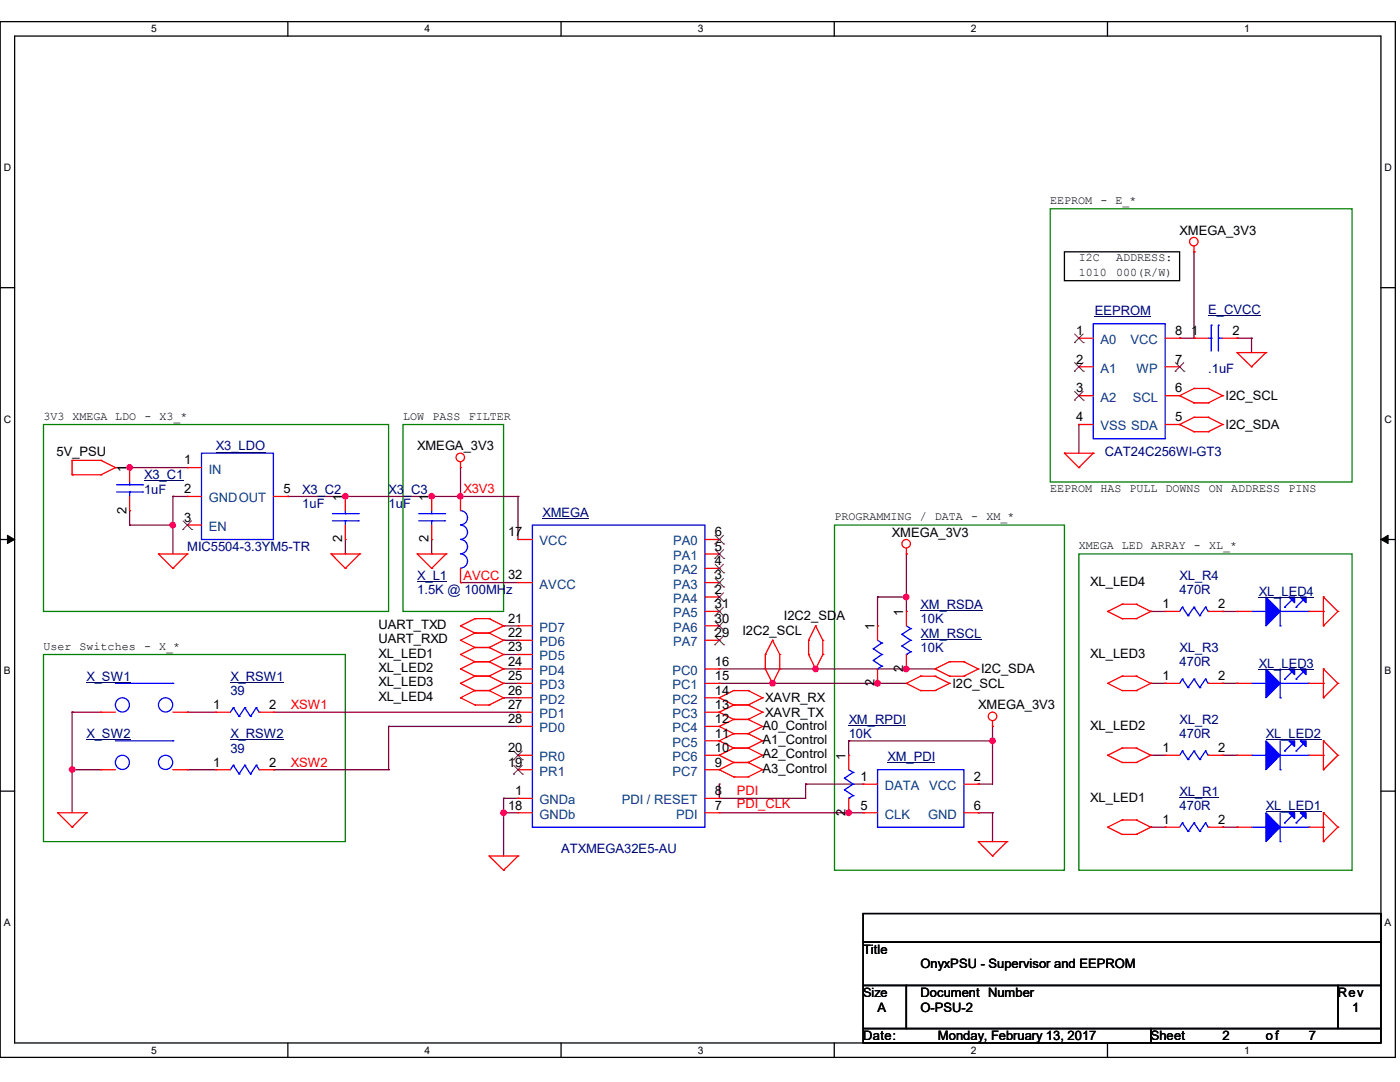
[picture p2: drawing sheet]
<svg xmlns="http://www.w3.org/2000/svg" width="279mm" height="216mm" viewBox="0 0 279 216" stroke-linecap="round" stroke-linejoin="round" font-family="sans-serif">
<path d="M0 4.3h278.5v206.7h-278.5zM2.9 7.2h272.7v200.9h-272.7z" fill="none" stroke="#000" stroke-width=".25"/>
<g fill="#fff">
<path d="M30.2 4.6h1.1v2.3h-1.1z"/>
<path d="M30.2 208.4h1.1v2.3h-1.1z"/>
</g>
<path d="M57.4 4.3v2.9M57.4 208.1v2.9" fill="none" stroke="#000" stroke-width=".25"/>
<g fill="#fff">
<path d="M84.7 4.6h1.1v2.3h-1.1z"/>
<path d="M84.7 208.4h1.1v2.3h-1.1z"/>
</g>
<path d="M112 4.3v2.9M112 208.1v2.9" fill="none" stroke="#000" stroke-width=".25"/>
<g fill="#fff">
<path d="M139.2 4.6h1.1v2.3h-1.1z"/>
<path d="M139.2 208.4h1.1v2.3h-1.1z"/>
</g>
<path d="M166.5 4.3v2.9M166.5 208.1v2.9" fill="none" stroke="#000" stroke-width=".25"/>
<g fill="#fff">
<path d="M193.8 4.6h1.1v2.3h-1.1z"/>
<path d="M193.8 208.4h1.1v2.3h-1.1z"/>
</g>
<path d="M221 4.3v2.9M221 208.1v2.9" fill="none" stroke="#000" stroke-width=".25"/>
<g fill="#fff">
<path d="M248.3 4.6h1.1v2.3h-1.1z"/>
<path d="M248.3 208.4h1.1v2.3h-1.1z"/>
<path d="M.8 32.3h1.4v2.2h-1.4z"/>
<path d="M276.3 32.3h1.4v2.2h-1.4z"/>
<path d="M.8 82.5h1.4v2.3h-1.4z"/>
<path d="M276.3 82.5h1.4v2.3h-1.4z"/>
</g>
<path d="M0 57.4h2.9M275.6 57.4h2.9" fill="none" stroke="#000" stroke-width=".25"/>
<g fill="#fff">
<path d="M.8 132.8h1.3v2.2h-1.3z"/>
<path d="M276.3 132.8h1.3v2.2h-1.3z"/>
</g>
<path d="M0 107.7h2.9M275.6 107.7h2.9" fill="none" stroke="#000" stroke-width=".25"/>
<path d="M1.5 106.8l1.4 .9-1.4 .8zM275.6 107.7l1.4-.9v1.7z" fill="#000" stroke="#000" stroke-width=".2"/>
<g fill="#fff">
<path d="M.8 183h1.3v2.2h-1.3z"/>
<path d="M276.3 183h1.3v2.2h-1.3z"/>
</g>
<path d="M212.4 50.2h23v5.8h-23zM0 157.9h2.9M275.6 157.9h2.9M172.3 182.3h103.3v5.7h-103.3zM172.3 188h103.3v8.6h-103.3zM172.3 196.6h8.6v8.6h-8.6zM180.9 196.6h86.1v8.6h-86.1zM267 196.6h8.6v8.6h-8.6zM172.3 205.2h57.4v2.9h-57.4zM229.7 205.2h45.9v2.9h-45.9z" fill="none" stroke="#000" stroke-width=".25"/>
<path d="M209.6 41.7h60.2v54.5h-60.2zM8.7 84.7h68.9v37.3h-68.9zM80.4 84.7h20.1v37.3h-20.1zM166.5 104.8h45.9v68.9h-45.9zM215.3 110.5h54.5v63.2h-54.5zM8.7 130.6h60.2v37.3h-60.2z" fill="none" stroke="#008000" stroke-width=".25"/>
<g fill="none" stroke="#800040" stroke-width=".25">
<path d="M238.3 50.2h.1M238.3 50.2v17.3h-2.9M235.4 67.5h.1M246.9 67.5h.1M246.9 67.5h2.9M249.8 67.5h.1M249.8 67.5v2.9M23 93.3h.1M23 93.3h14.4M34.5 99.1h.1M34.5 99.1h2.9M34.5 99.1v11.4"/>
<path d="M37.4 93.3h.1M57.4 99.1h.1M57.4 99.1h46M86.1 99.1h.1M91.9 99.1h.1M91.9 93.3v5.8M103.4 99.1h.1M103.4 99.1v8.6M215.3 84.7h.1M215.3 84.7v5.7M25.9 101.9h.1M25.9 104.8h.1"/>
<path d="M25.9 101.9v2.9M25.9 104.8h8.6M34.5 104.8h.1M68.9 110.5h.1M68.9 107.7v2.8M86.1 110.5h.1M86.1 107.7v2.8M91.9 116.2h.1M91.9 116.2h11.5M175.1 119.1h.1M175.1 119.1v5.8M175.1 119.1h5.8"/>
<path d="M180.9 119.1h.1M180.9 110.5h.1M180.9 110.5v11.5M100.5 133.5h.1M100.5 130.6h.1M100.5 124.9h.1M100.5 127.8h.1M100.5 139.2h.1M100.5 136.4h.1M100.5 133.5h2.9M100.5 130.6h2.9M100.5 136.4h2.9"/>
<path d="M100.5 124.9h2.9M100.5 127.8h2.9M100.5 139.2h2.9M143.6 133.5h43M143.6 136.4h37.3M154.2 136.4h.1M162.8 133.5h.1M175.1 136.4h.1M180.9 133.5h.1M229.7 136.4h.1M229.7 122h.1M229.7 136.4h2.8"/>
<path d="M229.7 122h2.8M244 136.4h.1M244 122h.1M244 136.4h2.9M244 122h2.9M14.4 142.1h.1M14.4 153.6h.1M14.4 142.1h5.8M14.4 142.1v20.1M14.4 153.6h5.8M37.4 142.1h.1M37.4 153.6h.1"/>
<path d="M37.4 142.1h5.7M37.4 153.6h5.7M54.6 153.6h.1M54.6 142.1h48.8M54.6 153.6h23M77.6 153.6h.1M77.6 144.9h.1M77.6 144.9v8.7M77.6 144.9h25.8M100.5 159.3h.1M100.5 159.3h2.9M100.5 159.3v11.5"/>
<path d="M103.4 142.1h.1M143.6 156.5h.1M143.6 159.3h.1M143.6 156.5v2.8M160.8 156.5h.1M160.8 156.5h11.5M160.8 156.5v2.8h-17.2M169.4 147.8h.1M169.4 147.8h28.7M169.4 147.8v2.9M195.2 156.5h.1M198.1 144.9h.1"/>
<path d="M198.1 147.8h.1M198.1 144.9v11.6h-2.9M229.7 150.7h.1M229.7 150.7h2.8M244 150.7h.1M244 150.7h2.9M100.5 162.2h.1M100.5 162.2h2.9M143.6 162.2h28.7M169.4 162.2h.1M195.2 162.2h.1M195.2 162.2h2.9"/>
<path d="M198.1 162.2h.1M198.1 162.2v5.7M229.7 165.1h.1M229.7 165.1h2.8M244 165.1h.1M244 165.1h2.9"/>
</g>
<g fill="#f0f" stroke="#f0f" stroke-width=".25">
<circle cx="198.1" cy="147.8" r=".55"/>
<circle cx="100.5" cy="162.2" r=".55"/>
<circle cx="154.2" cy="136.3" r=".55"/>
<circle cx="14.4" cy="153.5" r=".55"/>
<circle cx="180.8" cy="119.1" r=".55"/>
<circle cx="34.5" cy="104.8" r=".55"/>
<circle cx="68.9" cy="99" r=".55"/>
<circle cx="86.1" cy="99" r=".55"/>
<circle cx="25.9" cy="93.3" r=".55"/>
<circle cx="175.1" cy="136.3" r=".57"/>
<circle cx="169.4" cy="162.2" r=".55"/>
<circle cx="91.9" cy="99" r=".55"/>
<circle cx="162.8" cy="133.5" r=".55"/>
<circle cx="180.8" cy="133.5" r=".55"/>
</g>
<g fill="none" stroke="#f00" stroke-width=".25">
<path d="M238.3 50.2h.1M238.3 49.1v1.1M215.3 67.5h.1M215.3 73.2h.1M215.3 79h.1M215.3 67.5h2.9M215.3 73.2h2.9M215.3 79h2.9M232.5 67.5h2.9M232.5 73.2h2.9M232.5 79h2.9M235.4 79h.1"/>
<path d="M235.4 73.2h.1M235.4 67.5h.1M235.4 79l2.9 1.4M238.3 77.5h.1M238.3 67.5h.1M238.3 77.5l-2.9 1.5M238.3 77.5h2.8M238.3 67.5h2.8M241.1 77.5h.1M241.1 77.5l2.9 1.5M244 79h.1M244 79l-2.9 1.4"/>
<path d="M244 67.5h2.9M246.9 70.4h.1M246.9 67.5h.1M246.9 70.4h5.7M246.9 70.4l2.9 2.8M249.8 73.2h.1M252.6 70.4h.1M252.6 70.4l-2.8 2.8M14.4 94.7h.1M14.4 91.9h.1M14.4 91.9h5.8M14.4 94.7h5.8"/>
<path d="M14.4 91.9v2.8M20.2 91.9h.1M20.2 94.7h.1M20.2 91.9l2.8 1.4M23 93.3h.1M23 93.3l-2.8 1.4M25.9 93.3h.1M25.9 93.3v2.9M25.9 99.1v2.8M37.4 93.3h.1M37.4 99.1h.1M37.4 93.3h2.8"/>
<path d="M37.4 99.1h2.8M54.6 99.1h2.8M57.4 99.1h.1M68.9 99.1h.1M68.9 99.1v2.8M86.1 99.1h.1M86.1 99.1v2.8M91.9 93.3h.1M91.9 99.1h.1M91.9 92.2v1.1M91.9 99.1v2.8M212.4 90.4h.1"/>
<path d="M212.4 90.4h5.8M212.4 90.4l2.9 2.9M215.3 93.3h.1M215.3 84.7h.1M215.3 84.7h2.9M218.2 90.4h.1M218.2 90.4l-2.9 2.9M232.5 84.7h2.9M235.4 84.7h.1M235.4 84.7l2.9 1.4M238.3 80.4h.1M238.3 83.3h.1"/>
<path d="M238.3 86.1h.1M238.3 80.4h2.8M238.3 83.3l-2.9 1.4M238.3 83.3h2.8M238.3 86.1h2.8M241.1 80.4h.1M241.1 83.3h.1M241.1 86.1h.1M241.1 83.3l2.9 1.4M244 84.7h.1M244 84.7l-2.9 1.4M25.9 101.9h.1"/>
<path d="M31.6 110.5h.1M31.6 110.5h5.8M31.6 110.5l2.9 2.9M34.5 113.4h.1M37.4 110.5h.1M37.4 104.8h.1M37.4 110.5l-2.9 2.9M37.4 104.8h2.8M66.1 110.5h.1M66.1 110.5h5.7M66.1 110.5l2.8 2.9M68.9 113.4h.1"/>
<path d="M68.9 107.7h.1M68.9 104.8v2.9M71.8 110.5h.1M71.8 110.5l-2.9 2.9M83.3 110.5h.1M83.3 110.5h5.7M83.3 110.5l2.8 2.9M86.1 113.4h.1M86.1 107.7h.1M86.1 104.8v2.9M89 110.5h.1M89 110.5l-2.9 2.9"/>
<path d="M91.9 116.2h.1M91.9 113.4v2.8M103.4 107.7h.1M103.4 116.2h.1M103.4 116.2h2.9M103.4 107.7h2.9M140.7 110.5h2.9M140.7 119.1h2.9M140.7 116.2h2.9M140.7 113.4h2.9M140.7 107.7h2.9M143.6 119.1h.1"/>
<path d="M143.6 116.2h.1M143.6 113.4h.1M143.6 110.5h.1M143.6 107.7h.1M180.9 110.5h.1M180.9 109.4v1.1M264.1 119.1h.1M264.1 119.1v5.8M264.1 119.1l2.9 2.9M91.9 130.6h.1M91.9 133.5h.1M91.9 124.9h.1"/>
<path d="M91.9 127.8h.1M91.9 139.2h.1M91.9 136.4h.1M91.9 130.6l2.9 1.4M91.9 133.5l2.9 1.4M91.9 124.9l2.9 1.4M91.9 127.8l2.9 1.4M91.9 139.2l2.9 1.5M91.9 136.4l2.9 1.4M94.8 132h.1M94.8 129.2h.1M94.8 134.9h.1"/>
<path d="M94.8 126.3h.1M94.8 123.4h.1M94.8 137.8h.1M94.8 132h2.8M94.8 129.2l-2.9 1.4M94.8 129.2h2.8M94.8 134.9h2.8M94.8 132l-2.9 1.5M94.8 137.8h2.8M94.8 126.3h2.8M94.8 123.4l-2.9 1.5M94.8 123.4h2.8"/>
<path d="M94.8 126.3l-2.9 1.5M94.8 137.8l-2.9 1.4M94.8 134.9l-2.9 1.5M97.6 132h.1M97.6 129.2h.1M97.6 134.9h.1M97.6 126.3h.1M97.6 123.4h.1M97.6 137.8h.1M97.6 129.2l2.9 1.4M97.6 132l2.9 1.5M97.6 123.4l2.9 1.5"/>
<path d="M97.6 126.3l2.9 1.5M97.6 137.8l2.9 1.4M97.6 134.9l2.9 1.5M100.5 130.6h.1M100.5 133.5h.1M100.5 124.9h.1M100.5 127.8h.1M100.5 139.2h.1M100.5 136.4h.1M100.5 130.6l-2.9 1.4M100.5 133.5l-2.9 1.4M100.5 124.9l-2.9 1.4"/>
<path d="M100.5 127.8l-2.9 1.4M100.5 139.2l-2.9 1.5M100.5 136.4l-2.9 1.4M103.4 124.9h.1M103.4 127.8h.1M103.4 130.6h.1M103.4 133.5h.1M103.4 136.4h.1M103.4 139.2h.1M103.4 136.4h2.9M103.4 139.2h2.9M103.4 133.5h2.9"/>
<path d="M103.4 124.9h2.9M103.4 127.8h2.9M103.4 130.6h2.9M140.7 136.4h2.9M140.7 139.2h2.9M140.7 133.5h2.9M140.7 124.9h2.9M140.7 127.8h2.9M140.7 122h2.9M143.6 139.2h.1M143.6 136.4h.1M143.6 133.5h.1"/>
<path d="M143.6 127.8h.1M143.6 124.9h.1M143.6 122h.1M143.6 139.2l2.8 1.5M146.4 137.8h.1M146.4 137.8h2.9M146.4 137.8l-2.8 1.4M149.3 137.8h.1M149.3 137.8l2.9 1.4M152.2 139.2h.1M152.2 139.2l-2.9 1.5M152.7 133.5h.1"/>
<path d="M152.7 130.6h.1M152.7 133.5l1.5 2.9M152.7 130.6v2.9M154.2 127.8h.1M154.2 136.4h.1M154.2 127.8l-1.5 2.8M154.2 127.8l1.4 2.8M155.6 130.6h.1M155.6 133.5h.1M155.6 130.6v2.9M155.6 133.5l-1.4 2.9M161.4 130.6h.1"/>
<path d="M161.4 127.8h.1M161.4 130.6l1.4 2.9M161.4 127.8v2.8M162.8 124.9h.1M162.8 133.5h.1M162.8 124.9l-1.4 2.9M162.8 124.9l1.4 2.9M164.2 127.8h.1M164.2 130.6h.1M164.2 127.8v2.8M164.2 130.6l-1.4 2.9M175.1 124.9h.1"/>
<path d="M175.1 136.4h.1M175.1 124.9v2.9M175.1 133.5v2.9M180.9 136.4h.1M180.9 122h.1M180.9 133.5h.1M180.9 136.4l2.8 1.4M180.9 122v2.9M180.9 130.6v2.9M183.7 134.9h.1M183.7 137.8h.1M183.7 134.9h2.9"/>
<path d="M183.7 134.9l-2.8 1.5M183.7 137.8h2.9M186.6 133.5h.1M186.6 134.9h.1M186.6 137.8h.1M186.6 133.5l2.9 1.4M186.6 134.9l2.9 1.5M189.5 132h.1M189.5 134.9h.1M189.5 136.4h.1M189.5 132h2.9M189.5 134.9h2.9"/>
<path d="M189.5 132l-2.9 1.5M189.5 136.4l-2.9 1.4M192.4 132h.1M192.4 134.9h.1M192.4 132l2.8 1.5M195.2 133.5h.1M195.2 133.5l-2.8 1.4M221.1 136.4h.1M221.1 122h.1M221.1 136.4l2.8 1.4M221.1 122l2.8 1.4M223.9 137.8h.1"/>
<path d="M223.9 134.9h.1M223.9 123.4h.1M223.9 120.6h.1M223.9 134.9h2.9M223.9 137.8h2.9M223.9 123.4h2.9M223.9 134.9l-2.8 1.5M223.9 120.6l-2.8 1.4M223.9 120.6h2.9M226.8 137.8h.1M226.8 134.9h.1M226.8 123.4h.1"/>
<path d="M226.8 120.6h.1M226.8 134.9l2.9 1.5M226.8 120.6l2.9 1.4M229.7 136.4h.1M229.7 122h.1M229.7 136.4l-2.9 1.4M229.7 122l-2.9 1.4M232.5 136.4h.1M232.5 122h.1M232.5 136.4h2.9M232.5 122h2.9M241.1 136.4h2.9"/>
<path d="M241.1 122h2.9M244 136.4h.1M244 122h.1M246.9 136.4h.1M246.9 122h.1M246.9 136.4h2.9M246.9 122h2.9M261.2 136.4h2.9M261.2 122h2.9M264.1 124.9h.1M264.1 133.5h.1M264.1 139.2h.1"/>
<path d="M264.1 136.4h.1M264.1 122h.1M264.1 133.5v5.7M264.1 133.5l2.9 2.9M267 122h.1M267 136.4h.1M267 122l-2.9 2.9M267 136.4l-2.9 2.8M20.2 142.1h.1M20.2 153.6h.1M20.2 142.1h2.8M20.2 153.6h2.8"/>
<path d="M34.5 142.1h2.9M34.5 153.6h2.9M37.4 142.1h.1M37.4 153.6h.1M43.1 142.1h.1M43.1 153.6h.1M43.1 142.1h2.9M43.1 153.6h2.9M51.7 142.1h2.9M51.7 153.6h2.9M54.6 142.1h.1M54.6 153.6h.1"/>
<path d="M94.8 140.7h.1M94.8 140.7h2.8M97.6 140.7h.1M103.4 159.3h.1M103.4 153.6h.1M103.4 150.7h.1M103.4 142.1h.1M103.4 144.9h.1M103.4 142.1h2.9M103.4 150.7h2.9M103.4 153.6h2.9M103.4 159.3h2.9"/>
<path d="M103.4 144.9h2.9M140.7 142.1h2.9M140.7 150.7h2.9M140.7 153.6h2.9M140.7 159.3h2.9M140.7 147.8h2.9M140.7 144.9h2.9M143.6 144.9h.1M143.6 147.8h.1M143.6 150.7h.1M143.6 153.6h.1M143.6 142.1h.1"/>
<path d="M143.6 159.3h.1M143.6 150.7l2.8 1.4M143.6 144.9l2.8 1.5M143.6 147.8l2.8 1.5M143.6 153.6l2.8 1.4M143.6 142.1l2.8 1.5M146.4 143.6h.1M146.4 146.4h.1M146.4 149.3h.1M146.4 152.1h.1M146.4 155h.1M146.4 140.7h.1"/>
<path d="M146.4 152.1h2.9M146.4 149.3h2.9M146.4 140.7h2.9M146.4 143.6l-2.8 1.3M146.4 143.6h2.9M146.4 146.4h2.9M146.4 146.4l-2.8 1.4M146.4 149.3l-2.8 1.4M146.4 152.1l-2.8 1.5M146.4 155h2.9M146.4 140.7l-2.8 1.4M149.3 143.6h.1"/>
<path d="M149.3 146.4h.1M149.3 149.3h.1M149.3 152.1h.1M149.3 155h.1M149.3 140.7h.1M149.3 143.6l2.9 1.3M149.3 146.4l2.9 1.4M149.3 149.3l2.9 1.4M149.3 152.1l2.9 1.5M149.3 140.7l2.9 1.4M152.2 144.9h.1M152.2 147.8h.1"/>
<path d="M152.2 150.7h.1M152.2 153.6h.1M152.2 142.1h.1M152.2 144.9l-2.9 1.5M152.2 147.8l-2.9 1.5M152.2 150.7l-2.9 1.4M152.2 153.6l-2.9 1.4M152.2 142.1l-2.9 1.5M169.4 150.7h.1M169.4 150.7v2.9M169.4 159.3v2.9M172.3 156.5h.1"/>
<path d="M172.3 156.5h2.8M192.4 156.5h2.8M195.2 156.5h.1M198.1 144.9h.1M198.1 143.8v1.1M221.1 150.7h.1M221.1 150.7l2.8 1.4M223.9 152.1h.1M223.9 149.3h.1M223.9 152.1h2.9M223.9 149.3l-2.8 1.4M223.9 149.3h2.9"/>
<path d="M226.8 152.1h.1M226.8 149.3h.1M226.8 149.3l2.9 1.4M229.7 150.7h.1M229.7 150.7l-2.9 1.4M232.5 150.7h.1M232.5 150.7h2.9M241.1 150.7h2.9M244 150.7h.1M246.9 150.7h.1M246.9 150.7h2.9M261.2 150.7h2.9"/>
<path d="M264.1 147.8h.1M264.1 153.6h.1M264.1 150.7h.1M264.1 147.8v5.8M264.1 147.8l2.9 2.9M267 150.7h.1M267 150.7l-2.9 2.9M11.5 162.2h.1M11.5 162.2h5.8M11.5 162.2l2.9 2.9M14.4 165.1h.1M17.3 162.2h.1"/>
<path d="M17.3 162.2l-2.9 2.9M97.6 170.8h.1M97.6 170.8h5.8M97.6 170.8l2.9 2.9M100.5 173.7h.1M103.4 170.8h.1M103.4 162.2h.1M103.4 162.2h2.9M103.4 170.8l-2.9 2.9M140.7 162.2h2.9M143.6 162.2h.1M169.4 162.2h.1"/>
<path d="M172.3 162.2h.1M172.3 162.2h2.8M192.4 162.2h2.8M195.2 167.9h.1M195.2 162.2h.1M195.2 167.9h5.8M195.2 167.9l2.9 2.9M198.1 170.8h.1M201 167.9h.1M201 167.9l-2.9 2.9M221.1 165.1h.1M221.1 165.1l2.8 1.4"/>
<path d="M223.9 166.5h.1M223.9 163.6h.1M223.9 166.5h2.9M223.9 163.6l-2.8 1.5M223.9 163.6h2.9M226.8 166.5h.1M226.8 163.6h.1M226.8 163.6l2.9 1.5M229.7 165.1h.1M229.7 165.1l-2.9 1.4M232.5 165.1h.1M232.5 165.1h2.9"/>
<path d="M241.1 165.1h2.9M244 165.1h.1M246.9 165.1h.1M246.9 165.1h2.9M261.2 165.1h2.9M264.1 162.2h.1M264.1 167.9h.1M264.1 165.1h.1M264.1 162.2v5.7M264.1 162.2l2.9 2.9M267 165.1h.1M267 165.1l-2.9 2.8"/>
<circle cx="238.3" cy="48.2" r=".85"/>
<circle cx="91.9" cy="91.3" r=".85"/>
<circle cx="180.8" cy="108.5" r=".85"/>
<circle cx="198.1" cy="142.9" r=".85"/>
</g>
<g fill="none" stroke="#00f" stroke-width=".25">
<path d="M218.2 64.6h14.3v22.9h-14.3zM241.1 67.5h.6M241.7 67.5h.1M241.7 64.9h.1M241.7 64.9v5.2M243.2 64.9h.1M243.2 67.5h.1M243.2 67.5h.8M243.2 64.9v5.2M23.3 98.2h5.1M23.3 96.7h5.1M25.9 96.7h.1"/>
<path d="M25.9 98.2h.1M25.9 96.2v.5M25.9 98.2v.9M28.4 98.2h.1M28.4 96.7h.1M40.2 90.4h14.4v17.3h-14.4zM66.3 103.9h5.2M66.3 102.5h5.2M68.9 102.5h.1M68.9 103.9h.1M68.9 101.9v.6M68.9 103.9v.9"/>
<path d="M71.5 103.9h.1M71.5 102.5h.1M83.6 103.9h5.1M83.6 102.5h5.1M86.1 102.5h.1M86.1 103.9h.1M86.1 101.9v.6M86.1 103.9v.9M88.7 103.9h.1M88.7 102.5h.1M91.9 101.9a1.42 1.42 0 0 1 1.4 1.4 1.42 1.42 0 0 1-1.4 1.4M91.9 104.8a1.42 1.42 0 0 1 1.4 1.4 1.42 1.42 0 0 1-1.4 1.4"/>
<path d="M91.9 107.7a1.42 1.42 0 0 1 1.4 1.4 1.42 1.42 0 0 1-1.4 1.4 1.48 1.48 0 0 1 1.4 1.5 1.42 1.42 0 0 1-1.4 1.4M106.3 104.8h34.4v60.3h-34.4zM255.5 119.1v5.8M257.8 119.7l-1.4 1.5M260.1 119.7l-1.4 1.5M23 136.4h11.5M34.5 136.4h.1M174.3 129.5h.1M174.3 131.8h.1M174.3 129.5l1.7 1.1M174.3 131.8l1.7 1.1M175.1 133.5h.1"/>
<path d="M175.1 127.8l.9 .5M176 128.3h.1M176 130.6h.1M176 132.9h.1M176 128.3l-1.7 1.2M176 130.6l-1.7 1.2M176 132.9l-.9 .6M180 126.6h.1M180 128.9h.1M180 126.6l1.7 1.2M180 128.9l1.7 1.1M180.9 130.6h.1"/>
<path d="M180.9 124.9l.8 .5M181.7 125.4h.1M181.7 127.8h.1M181.7 130h.1M181.7 125.4l-1.7 1.2M181.7 127.8l-1.7 1.1M181.7 130l-.8 .6M236 135.5h.1M236 121.2h.1M236 135.5l-.6 .9M236 135.5l1.1 1.7M236 121.2l-.6 .8"/>
<path d="M236 121.2l1.1 1.7M237.1 137.2h.1M237.1 122.9h.1M238.3 135.5h.1M238.3 121.2h.1M238.3 135.5l1.1 1.7M238.3 135.5l-1.2 1.7M238.3 121.2l1.1 1.7M238.3 121.2l-1.2 1.7M239.4 137.2h.1M239.4 122.9h.1M240.6 135.5h.1"/>
<path d="M240.6 121.2h.1M240.6 135.5l-1.2 1.7M240.6 135.5l.5 .9M240.6 121.2l-1.2 1.7M240.6 121.2l.5 .8M241.1 136.4h.1M241.1 122h.1M249.8 136.4h2.8M249.8 122h2.8M252.6 136.4h.1M252.6 122h.1M255.5 139.2h.1"/>
<path d="M255.5 124.9h.1M255.5 133.5v5.7M255.5 136.4h5.7M255.5 122h5.7M256.4 135.5h.1M256.4 121.2h.1M257.8 134.1l-1.4 1.4M258.7 135.5h.1M258.7 121.2h.1M260.1 134.1l-1.4 1.4M261.2 136.4h.1M261.2 122h.1"/>
<path d="M23 147.8h11.5M34.5 147.8h.1M46.6 141.2h.1M46.6 152.7h.1M46.6 141.2l-.6 .9M46.6 141.2l1.1 1.8M46.6 152.7l-.6 .9M46.6 152.7l1.1 1.7M47.7 143h.1M47.7 154.4h.1M48.9 141.2h.1M48.9 152.7h.1"/>
<path d="M48.9 141.2l1.1 1.8M48.9 141.2l-1.2 1.8M48.9 152.7l1.1 1.7M48.9 152.7l-1.2 1.7M50 143h.1M50 154.4h.1M51.1 141.2h.1M51.1 152.7h.1M51.1 141.2l-1.1 1.8M51.1 141.2l.6 .9M51.1 152.7l-1.1 1.7M51.1 152.7l.6 .9"/>
<path d="M51.7 142.1h.1M51.7 153.6h.1M168.5 155.3h.1M168.5 157.6h.1M168.5 155.3l1.8 1.2M168.5 157.6l1.8 1.1M169.4 159.3h.1M169.4 153.6l.9 .5M170.3 154.1h.1M170.3 156.5h.1M170.3 158.7h.1M170.3 154.1l-1.8 1.2"/>
<path d="M170.3 156.5l-1.8 1.1M170.3 158.7l-.9 .6M175.1 153.6h17.3v11.5h-17.3zM236 149.9h.1M236 149.9l-.6 .8M236 149.9l1.1 1.7M237.1 151.6h.1M238.3 149.9h.1M238.3 149.9l1.1 1.7M238.3 149.9l-1.2 1.7M239.4 151.6h.1M240.6 149.9h.1"/>
<path d="M240.6 149.9l-1.2 1.7M240.6 149.9l.5 .8M241.1 150.7h.1M249.8 150.7h2.8M252.6 150.7h.1M255.5 153.6h.1M255.5 147.8v5.8M255.5 150.7h5.7M256.4 149.9h.1M257.8 148.4l-1.4 1.5M258.7 149.9h.1M260.1 148.4l-1.4 1.5"/>
<path d="M261.2 150.7h.1M236 164.2h.1M236 164.2l-.6 .9M236 164.2l1.1 1.7M237.1 165.9h.1M238.3 164.2h.1M238.3 164.2l1.1 1.7M238.3 164.2l-1.2 1.7M239.4 165.9h.1M240.6 164.2h.1M240.6 164.2l-1.2 1.7M240.6 164.2l.5 .9"/>
<path d="M241.1 165.1h.1M249.8 165.1h2.8M252.6 165.1h.1M255.5 167.9h.1M255.5 162.2v5.7M255.5 165.1h5.7M256.4 164.2h.1M257.8 162.8l-1.4 1.4M258.7 164.2h.1M260.1 162.8l-1.4 1.4M261.2 165.1h.1"/>
<circle cx="24.4" cy="140.6" r="1.41"/>
<circle cx="24.4" cy="152.1" r="1.41"/>
<circle cx="33" cy="152.1" r="1.42"/>
<circle cx="33" cy="140.7" r="1.42"/>
</g>
<g fill="none" stroke="#000080" stroke-width=".2">
<path d="M218.5 63.2h11.2M241.1 62.9h10.5M28.7 96h7.9M43.1 90.2h9.8M83.3 116.1h5.9M108.2 103.4h9.3M251.2 119.2h11M17.3 136.1h8.8M46 136.1h10.6M183.7 127.6h12.2M183.7 121.8h12.5M251.2 133.6h11"/>
<path d="M17.3 147.6h8.8M46 147.6h10.6M169.4 144.8h11.4M177.1 152.2h9.5M235.4 159.1h7.8M252.6 147.6h11.1M252.6 162h11.1"/>
</g>
<g fill="#00f" stroke="#00f" stroke-width=".25">
<path d="M252.6 133.5l2.9 2.9-2.9 2.8z"/>
<path d="M257.2 133.5h1.2v1.1z"/>
<path d="M259.5 133.5h1.1v1.1z"/>
<path d="M252.6 162.2l2.9 2.9-2.9 2.8z"/>
<path d="M257.2 162.2h1.2v1.1z"/>
<path d="M259.5 162.2h1.1v1.1z"/>
<path d="M252.6 147.8l2.9 2.9-2.9 2.9z"/>
<path d="M257.2 147.8h1.2v1.2z"/>
<path d="M259.5 147.8h1.1v1.2z"/>
<path d="M252.6 119.1l2.9 2.9-2.9 2.9z"/>
<path d="M257.2 119.1h1.2v1.2z"/>
<path d="M259.5 119.1h1.1v1.2z"/>
</g>
<g fill="none" stroke="#804000" stroke-width=".2">
<path d="M214.4 68.4h.1M214.4 74.1h.1M214.4 79.8h.1M214.5 66.6l1.7 1.8M214.5 72.3l1.7 1.8M214.5 78.1l1.7 1.7M216.2 66.6l-1.8 1.8M216.2 72.3l-1.8 1.8M216.2 78.1l-1.8 1.7M216.2 68.4h.1M216.2 74.1h.1M216.2 79.8h.1"/>
<path d="M234.5 74.1h.1M234.6 72.3l1.7 1.8M236.3 72.3l-1.8 1.8M236.3 74.1h.1M36.5 105.7h.1M36.5 103.9l1.8 1.8M38.2 103.9l-1.7 1.8M38.3 105.7h.1M142.7 117.1h.1M142.7 114.3h.1M142.7 111.4h.1M142.7 108.5h.1"/>
<path d="M142.7 118.3l1.7 1.7M142.7 115.4l1.7 1.7M142.7 112.6l1.7 1.7M142.7 109.7l1.7 1.7M142.7 106.8l1.7 1.7M144.4 118.3l-1.7 1.7M144.4 115.4l-1.7 1.7M144.4 112.6l-1.7 1.7M144.4 109.7l-1.7 1.7M144.4 106.8l-1.7 1.7M144.4 117.1h.1M144.4 114.3h.1"/>
<path d="M144.4 111.4h.1M144.4 108.5h.1M142.7 120h.1M142.7 128.7h.1M142.7 125.8h.1M142.7 122.9h.1M142.7 126.9l1.7 1.8M142.7 124l1.7 1.8M142.7 121.2l1.7 1.7M144.4 126.9l-1.7 1.8M144.4 124l-1.7 1.8M144.4 121.2l-1.7 1.7"/>
<path d="M144.4 120h.1M144.4 128.7h.1M144.4 125.8h.1M144.4 122.9h.1M102.5 154.5h.1M102.5 151.6h.1M102.5 152.7l1.8 1.8M102.5 149.9l1.8 1.7M104.2 152.7l-1.7 1.8M104.2 149.9l-1.7 1.7M104.3 154.5h.1M104.3 151.6h.1"/>
</g>
<g font-size="2.6">
<text x="235.4" y="46.8">XMEGA_3V3</text>
<text x="214.8" y="66.8">1</text>
<text x="234.5" y="66.8">8</text>
<text x="237.7" y="66.8">1</text>
<text x="246" y="66.8">2</text>
<text x="214.8" y="72.6">2</text>
<text x="234.5" y="72.6">7</text>
<text x="214.8" y="78.3">3</text>
<text x="234.5" y="78.3">6</text>
<text x="244.6" y="79.8">I2C_SCL</text>
<text x="83.3" y="89.9">XMEGA_3V3</text>
<text x="214.8" y="84.1">4</text>
<text x="234.5" y="84.1">5</text>
<text x="244.6" y="85.6">I2C_SDA</text>
<text x="11.3" y="91.1">5V_PSU</text>
<text x="25.2" y="94.2" transform="rotate(-90 25.2 94.2)">1</text>
<text x="36.8" y="92.7">1</text>
<text x="36.8" y="98.4">2</text>
<text x="56.6" y="98.4">5</text>
<text x="68.3" y="99.9" transform="rotate(-90 68.3 99.9)">1</text>
<text x="85.5" y="99.9" transform="rotate(-90 85.5 99.9)">1</text>
<text x="25.2" y="102.5" transform="rotate(-90 25.2 102.5)">2</text>
<text x="36.8" y="104.1">3</text>
<text x="101.4" y="107">17</text>
<text x="142.7" y="107">6</text>
<text x="178" y="107.1">XMEGA_3V3</text>
<text x="68.3" y="108.2" transform="rotate(-90 68.3 108.2)">2</text>
<text x="85.5" y="108.2" transform="rotate(-90 85.5 108.2)">2</text>
<text x="142.7" y="112.8">4</text>
<text x="142.7" y="109.9">5</text>
<text x="101.4" y="115.6">32</text>
<text x="142.7" y="118.5">2</text>
<text x="142.7" y="115.6">3</text>
<text x="217.6" y="116.9">XL_LED4</text>
<text x="75.5" y="125.5">UART_TXD</text>
<text x="101.4" y="124.2">21</text>
<text x="142.7" y="124.2">30</text>
<text x="142.7" y="121.4">31</text>
<text x="156.5" y="123.7">I2C2_SDA</text>
<text x="174.5" y="125.8" transform="rotate(-90 174.5 125.8)">1</text>
<text x="180.3" y="122.9" transform="rotate(-90 180.3 122.9)">1</text>
<text x="232" y="121.4">1</text>
<text x="243.1" y="121.4">2</text>
<text x="75.5" y="131.2">XL_LED1</text>
<text x="75.5" y="128.4">UART_RXD</text>
<text x="101.4" y="127.1">22</text>
<text x="101.4" y="130">23</text>
<text x="142.7" y="127.1">29</text>
<text x="148.2" y="126.6">I2C2_SCL</text>
<text x="217.6" y="131.2">XL_LED3</text>
<text x="75.5" y="134.1">XL_LED2</text>
<text x="75.5" y="136.9">XL_LED3</text>
<text x="101.4" y="132.8">24</text>
<text x="101.4" y="135.7">25</text>
<text x="142.7" y="135.7">15</text>
<text x="142.7" y="132.8">16</text>
<text x="174.5" y="136.9" transform="rotate(-90 174.5 136.9)">2</text>
<text x="180.3" y="134" transform="rotate(-90 180.3 134)">2</text>
<text x="190.1" y="137.2">I2C_SCL</text>
<text x="195.8" y="134.4">I2C_SDA</text>
<text x="232" y="135.7">1</text>
<text x="243.1" y="135.7">2</text>
<text x="42.5" y="141.5">1</text>
<text x="53.7" y="141.5">2</text>
<text x="75.5" y="139.8">XL_LED4</text>
<text x="101.4" y="138.6">26</text>
<text x="101.4" y="141.5">27</text>
<text x="142.7" y="141.5">13</text>
<text x="142.7" y="138.6">14</text>
<text x="152.7" y="143">XAVR_TX</text>
<text x="152.7" y="140.1">XAVR_RX</text>
<text x="195.2" y="141.6">XMEGA_3V3</text>
<text x="101.4" y="144.3">28</text>
<text x="142.7" y="147.2">11</text>
<text x="142.7" y="144.3">12</text>
<text x="152.2" y="145.6">A0_Control</text>
<text x="152.2" y="148.5">A1_Control</text>
<text x="217.6" y="145.6">XL_LED2</text>
<text x="42.5" y="152.9">1</text>
<text x="53.7" y="152.9">2</text>
<text x="101.4" y="152.9">19</text>
<text x="101.4" y="150.1">20</text>
<text x="142.7" y="152.9">9</text>
<text x="142.7" y="150.1">10</text>
<text x="152.2" y="151.3">A2_Control</text>
<text x="152.2" y="154.2">A3_Control</text>
<text x="168.7" y="151.6" transform="rotate(-90 168.7 151.6)">1</text>
<text x="171.7" y="155.8">1</text>
<text x="194.4" y="155.8">2</text>
<text x="232" y="150.1">1</text>
<text x="243.1" y="150.1">2</text>
<text x="101.4" y="161.5">18</text>
<text x="102.8" y="158.7">1</text>
<text x="142.7" y="161.5">7</text>
<text x="142.7" y="158.7">8</text>
<text x="171.7" y="161.5">5</text>
<text x="194.4" y="161.5">6</text>
<text x="217.6" y="159.9">XL_LED1</text>
<text x="168.7" y="162.7" transform="rotate(-90 168.7 162.7)">2</text>
<text x="232" y="164.4">1</text>
<text x="243.1" y="164.4">2</text>
<text x="172.3" y="190.3">Title</text>
<text x="183.7" y="193.2">OnyxPSU - Supervisor and EEPROM</text>
<text x="175.1" y="201.8">A</text>
<text x="183.7" y="201.8">O-PSU-2</text>
<text x="183.7" y="199">Document Number</text>
<text x="267" y="199">Rev</text>
<text x="269.8" y="201.8">1</text>
<text x="172.3" y="207.6">Date:</text>
<text x="187.2" y="207.6">Monday, February 13, 2017</text>
<text x="229.7" y="207.6">Sheet</text>
<text x="244" y="207.6">2</text>
<text x="252.6" y="207.6">of</text>
<text x="261.2" y="207.6">7</text>
</g>
<g font-size="2.6" fill="#000080">
<text x="218.5" y="62.9">EEPROM</text>
<text x="241.1" y="62.6">E_CVCC</text>
<text x="241.1" y="74.4">.1uF</text>
<text x="43.1" y="89.9">X3_LDO</text>
<text x="28.7" y="95.6">X3_C1</text>
<text x="220.5" y="91.1">CAT24C256WI-GT3</text>
<text x="28.7" y="98.5">1uF</text>
<text x="60.3" y="98.5">X3_C2</text>
<text x="60.3" y="101.4">1uF</text>
<text x="77.6" y="98.5">X3_C3</text>
<text x="77.6" y="101.4">1uF</text>
<text x="108.2" y="103.1">XMEGA</text>
<text x="37.4" y="110">MIC5504-3.3YM5-TR</text>
<text x="83.3" y="115.7">X_L1</text>
<text x="83.3" y="118.6">1.5K @ 100MHz</text>
<text x="235.4" y="115.7">XL_R4</text>
<text x="235.4" y="118.6">470R</text>
<text x="251.2" y="118.9">XL_LED4</text>
<text x="183.7" y="121.5">XM_RSDA</text>
<text x="183.7" y="124.3">10K</text>
<text x="183.7" y="127.2">XM_RSCL</text>
<text x="183.7" y="130.1">10K</text>
<text x="235.4" y="130.1">XL_R3</text>
<text x="17.3" y="135.8">X_SW1</text>
<text x="46" y="135.8">X_RSW1</text>
<text x="235.4" y="132.9">470R</text>
<text x="251.2" y="133.2">XL_LED3</text>
<text x="46" y="138.7">39</text>
<text x="17.3" y="147.3">X_SW2</text>
<text x="46" y="147.3">X_RSW2</text>
<text x="169.4" y="144.4">XM_RPDI</text>
<text x="169.4" y="147.3">10K</text>
<text x="235.4" y="144.4">XL_R2</text>
<text x="235.4" y="147.3">470R</text>
<text x="252.6" y="147.3">XL_LED2</text>
<text x="46" y="150.2">39</text>
<text x="177.1" y="151.9">XM_PDI</text>
<text x="235.4" y="158.8">XL_R1</text>
<text x="235.4" y="161.6">470R</text>
<text x="252.6" y="161.6">XL_LED1</text>
<text x="112" y="170.3">ATXMEGA32E5-AU</text>
</g>
<g font-size="2.6" fill="#004080">
<text x="219.6" y="68.7">A0</text>
<text x="225.6" y="68.7">VCC</text>
<text x="219.6" y="74.4">A1</text>
<text x="226.8" y="74.4">WP</text>
<text x="219.6" y="80.1">A2</text>
<text x="226.1" y="80.1">SCL</text>
<text x="219.6" y="85.9">VSS SDA</text>
<text x="41.7" y="94.5">IN</text>
<text x="41.7" y="100.2">GNDOUT</text>
<text x="41.7" y="106">EN</text>
<text x="107.7" y="108.8">VCC</text>
<text x="134.3" y="111.7">PA1</text>
<text x="134.3" y="108.8">PA0</text>
<text x="107.7" y="117.4">AVCC</text>
<text x="134.3" y="117.4">PA3</text>
<text x="134.3" y="114.6">PA2</text>
<text x="134.3" y="120.3">PA4</text>
<text x="134.3" y="123.2">PA5</text>
<text x="107.7" y="126.1">PD7</text>
<text x="107.7" y="128.9">PD6</text>
<text x="107.7" y="131.8">PD5</text>
<text x="134.3" y="128.9">PA7</text>
<text x="134.3" y="126.1">PA6</text>
<text x="107.7" y="134.7">PD4</text>
<text x="107.7" y="137.5">PD3</text>
<text x="134.2" y="137.5">PC1</text>
<text x="134.2" y="134.7">PC0</text>
<text x="107.7" y="140.4">PD2</text>
<text x="107.7" y="143.3">PD1</text>
<text x="134.2" y="143.3">PC3</text>
<text x="134.2" y="140.4">PC2</text>
<text x="107.7" y="146.1">PD0</text>
<text x="134.2" y="149">PC5</text>
<text x="134.2" y="146.1">PC4</text>
<text x="107.7" y="154.8">PR1</text>
<text x="107.7" y="151.9">PR0</text>
<text x="134.2" y="154.8">PC7</text>
<text x="134.2" y="151.9">PC6</text>
<text x="107.7" y="160.5">GNDa</text>
<text x="124.1" y="160.5">PDI / RESET</text>
<text x="176.6" y="157.6">DATA</text>
<text x="185.5" y="157.6">VCC</text>
<text x="107.7" y="163.4">GNDb</text>
<text x="135" y="163.4">PDI</text>
<text x="176.6" y="163.4">CLK</text>
<text x="185.2" y="163.4">GND</text>
</g>
<g font-size="2.6" fill="#f00">
<text x="92.5" y="98.5">X3V3</text>
<text x="92.5" y="115.7">AVCC</text>
<text x="58" y="141.5">XSW1</text>
<text x="58" y="153">XSW2</text>
<text x="147" y="161.2">PDI_CLK</text>
<text x="147" y="158.7">PDI</text>
</g>
<text font-size="2.5" x="172.3" y="198.9">Size</text>
<g font-size="2.3">
<text x="209.6" y="40.7">EEPROM - E_*</text>
<text x="215.3" y="52.2">I2C</text>
<text x="222.8" y="52.2">ADDRESS:</text>
<text x="215.3" y="55">1010</text>
<text x="222.8" y="55">000(R/W)</text>
<text x="8.7" y="83.7">3V3 XMEGA LDO - X3_*</text>
<text x="80.4" y="83.7">LOW</text>
<text x="86.3" y="83.7">PASS</text>
<text x="93.6" y="83.7">FILTER</text>
<text x="209.6" y="98.1">EEPROM HAS PULL DOWNS</text>
<text x="241.3" y="98.1">ON</text>
<text x="245.7" y="98.1">ADDRESS</text>
<text x="257.2" y="98.1">PINS</text>
<text x="166.5" y="103.8">PROGRAMMING / DATA</text>
<text x="193.8" y="103.8">-</text>
<text x="196.8" y="103.8">XM_*</text>
<text x="215.3" y="109.6">XMEGA LED ARRAY - XL_*</text>
<text x="8.7" y="129.7">User Switches</text>
<text x="28.7" y="129.7">-</text>
<text x="31.8" y="129.7">X_*</text>
</g>
<g font-size="2.1">
<text x="30.2" y="6.4">5</text>
<text x="84.7" y="6.4">4</text>
<text x="139.2" y="6.4">3</text>
<text x="193.8" y="6.4">2</text>
<text x="248.3" y="6.4">1</text>
<text x=".8" y="34.1">D</text>
<text x="276.3" y="34.1">D</text>
<text x=".8" y="84.3">C</text>
<text x="276.3" y="84.3">C</text>
<text x=".8" y="134.6">B</text>
<text x="276.3" y="134.6">B</text>
<text x=".8" y="184.8">A</text>
<text x="276.3" y="184.8">A</text>
<text x="30.2" y="210.2">5</text>
<text x="84.7" y="210.2">4</text>
<text x="139.2" y="210.2">3</text>
<text x="193.8" y="210.2">2</text>
<text x="248.3" y="210.2">1</text>
</g>
</svg>
